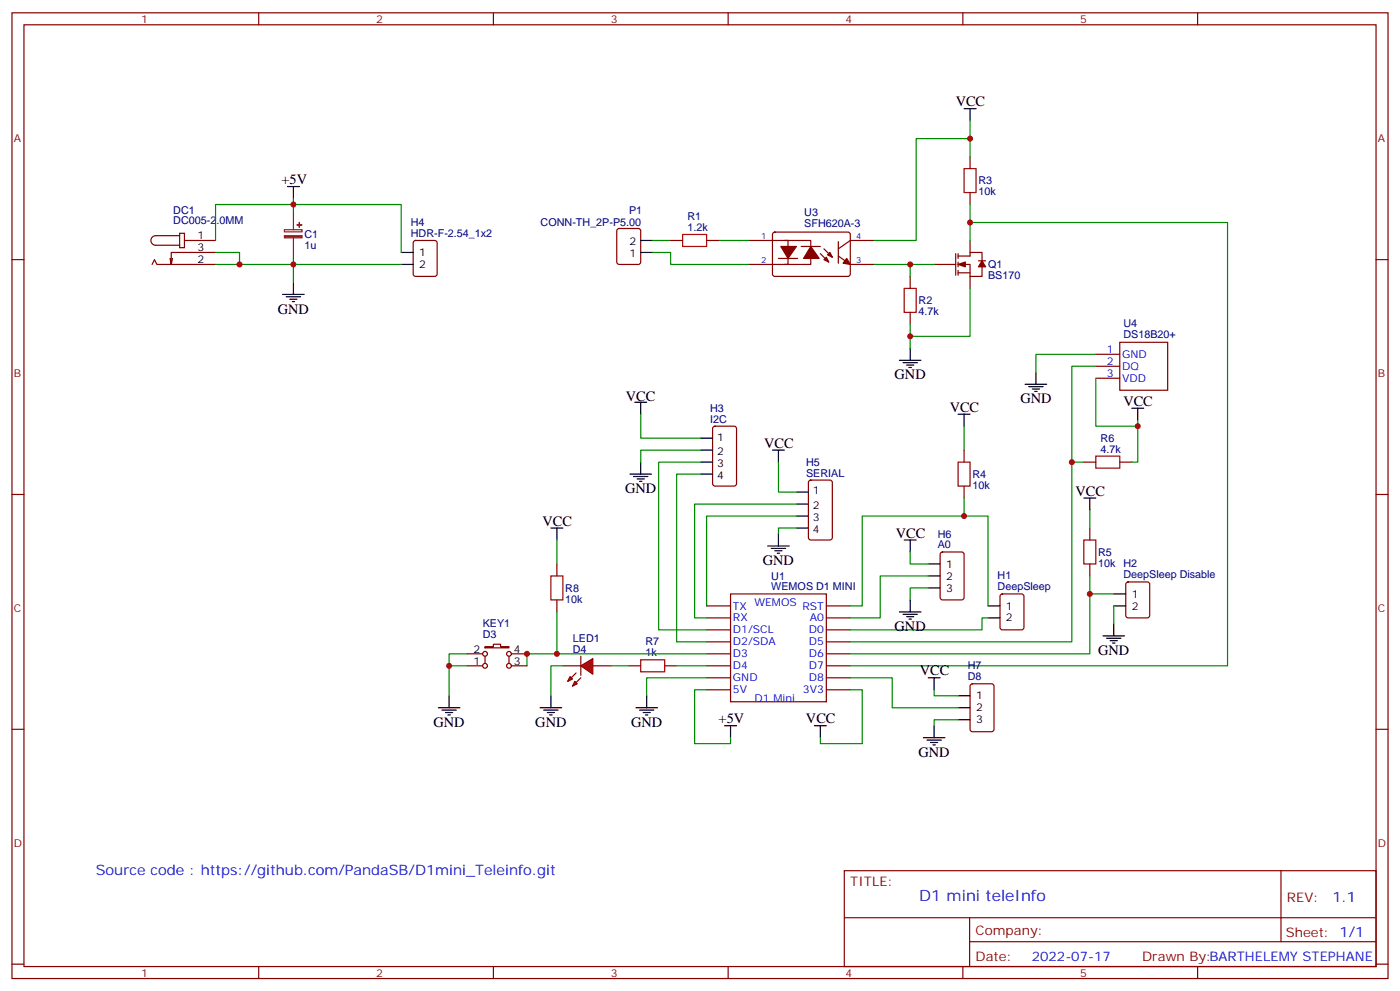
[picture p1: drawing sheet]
<svg xmlns="http://www.w3.org/2000/svg" width="412mm" height="292mm" viewBox="0 0 412 292" stroke-linecap="round" stroke-linejoin="round" font-family="sans-serif">
<g fill="none" stroke="#870000" stroke-width=".35">
<path d="M3.5 3.8h405.4v284.3h-405.4zM7.1 7.3h398.2v277.3h-398.2zM76.2 3.8v3.5M145.3 3.8v3.5M214.5 3.8v3.5M283.6 3.8v3.5M352.8 3.8v3.5M285.8 46.1v3.5M285.8 56.7v3.5M3.5 76.4h3.6M181.9 67.5l.5-.2h5.6l.7 .4v9.5l-.4 .6-5.9 .1-.7-.5v-9.4zM220.5 70.8h11.6v7.1h-11.6"/>
<path d="M227.8 68.5l.4-.2 21.8 .1 .5 .6-.1 12-.6 .4-21.8-.1-.5-.6v-11.7zM229.3 76.1h5.6M231.1 70.8h7.7v7.1h-7.7M236 72.6h5.7M241.7 74.7l2.4 2.5M242.7 73.3l2.5 2.4M246.9 75.4l3.6 2.5h7M246.9 71.2v6.3M257.5 70.8h-7l-3.6 2.5M275.2 77.9h6.3M281.5 74.7v6.3M282.2 75.4h3.6v-1.1h3.5v2.5"/>
<path d="M282.2 77.9h3.6v3.5M282.2 74.7v1.4M282.2 77.2v1.4M282.2 79.6v1.4M285.8 70.8v3.5M288.2 76.8h2.1M289.3 78.6v2.8h-3.5M405.3 76.4h3.6M268.1 81.4v3.5M268.1 92v3.5M282.2 80.3h3.6M285.8 81.4v3.5"/>
<path d="M322.8 104.3h7M322.8 107.8h7M322.8 111.4h7M329.8 100.8h14.2v14.1h-14.2zM284 132.5v3.6M319.3 136.1h3.5M329.8 136.1h3.6M3.5 145.6h3.6M284 143.1v3.5M321 155.5v3.5M405.3 145.6h3.6M208.1 178.4h7.1"/>
<path d="M215.2 174.9h28.2v31.7h-28.2zM243.4 178.4h7.1M294.8 175.1l.5-.2h5.6l.7 .4v9.4l-.4 .7-5.9 .1-.7-.5v-9.4zM321 166.1v3.5M331.8 171.6l.5-.3h5.7l.6 .5 .1 9.4-.5 .7h-5.9l-.6-.4-.1-9.5zM185.2 196h3.5M195.8 196h3.5M208.1 181.9h7.1M208.1 185.5h7.1M208.1 189h7.1M208.1 192.5h7.1M208.1 196h7.1"/>
<path d="M208.1 199.6h7.1M243.4 181.9h7.1M243.4 185.5h7.1M243.4 189h7.1M243.4 192.5h7.1M243.4 196h7.1M243.4 199.6h7.1M3.5 214.7h3.6M208.1 203.1h7.1M243.4 203.1h7.1M405.3 214.7h3.6M248.7 256.4h156.6v28.2h-156.6z"/>
<path d="M377.3 256.4v20.9M248.7 270.2h156.5M285.6 277.3h119.6M285.6 270.2v14.1M3.5 283.9h3.6M76.2 284.6v3.5M145.3 284.6v3.5M214.5 284.6v3.5M283.6 284.6v3.5M352.8 284.6v3.5M405.3 283.9h3.6"/>
</g>
<g fill="none" stroke="#000" stroke-width=".35">
<path d="M284 32h3.5M285.8 32v3.5M188.7 74.3h3.6M188.7 70.8h3.6M302 113.1h6.3M303 113.8h4.3M304.1 114.5h2.1M304.8 115.3h.7M305.2 109.6v3.5M282.2 122h3.6M284 122v3.5M333.4 120.2h3.5"/>
<path d="M335.1 120.2v3.5M319.3 146.6h3.5M321 146.6v3.6M291 178.4h3.6M328.1 178.4h3.5M328.1 174.9h3.5M291 181.9h3.6M324.9 187.2h6.4M326 187.9h4.2M327 188.6h2.1M327.7 189.3h.7M328.1 183.7v3.5"/>
<path d="M187.3 208.4h6.4M188.4 209.1h4.2M189.4 209.8h2.2M190.1 210.5h.8M190.5 204.9v3.5M213.4 213.7h3.6M215.2 213.7v3.5M239.9 213.7h3.5M241.7 213.7v3.5"/>
</g>
<g fill="none" stroke="#008700" stroke-width=".35">
<path d="M285.8 35.5v10.6M192.3 70.8h5.3M275.2 77.9h-7.1v3.5M285.8 65.5h75.8v130.5h-111.1M285.8 60.2v10.6M285.8 84.9v14.1h-17.7v-3.5M322.8 111.4v14.1h12.3v-1.8M284 125.5v7M335.1 125.5v10.6h-1.7M321 150.2v5.3M328.1 178.4v5.3M208.1 199.6h-17.6v5.3"/>
<path d="M291 181.9h-1.7v3.6h-38.8M208.1 203.1h-3.5v15.9h10.6v-1.8M250.5 203.1h3.5v15.9h-12.3v-1.8"/>
</g>
<g fill="#870000" stroke="#870000" stroke-width=".35">
<path d="M249.4 76.1l1.1 1.8-2.1-.4z"/>
<path d="M242.7 76.4l.7-.7 .7 1.5z"/>
<path d="M243.8 75l.7-.7 .7 1.4z"/>
<path d="M230 72.6h4.6l-2.5 3.5z"/>
<path d="M238.8 72.6l2.5 3.5h-4.6z"/>
<path d="M282.2 77.9l2.1-.7v1.4z"/>
<path d="M289.3 76.8l1 1.8h-2.1z"/>
</g>
<path d="M284 49.6h3.5v7.1h-3.5zM266.3 84.9h3.6v7.1h-3.6zM282.2 136.1h3.6v7h-3.6zM322.8 134.3h7v3.5h-7zM319.3 159h3.5v7.1h-3.5zM188.7 194.3h7.1v3.5h-7.1z" fill="none" stroke="#a10000" stroke-width=".35"/>
<g fill="#f00" stroke="#870000" stroke-width=".35">
<path d="M171.1 196l3.5-2.1v4.6z"/>
<path d="M171.1 193.2v5.7z"/>
</g>
<g fill="#870000" stroke="#870000" stroke-width=".35">
<path d="M171.1 199.6l-1.4 1.4z"/>
<path d="M169.7 198.2l-1.4 1.4z"/>
</g>
<g fill="#f00" stroke="#870000" stroke-width=".35">
<path d="M169.3 200.6l.7 .7-1.4 .7z"/>
<path d="M167.9 199.2l.7 .7-1.4 .7z"/>
</g>
<g fill="none" stroke="#870000" stroke-width=".35">
<path d="M44.8 77.9l.7-1.5 .7 1.5h17.3M50.8 76.1l-.4 1.8M52.9 68.7h1.4v4.2h-1.4zM52.9 69.4h-7a1.41 1.41 0 0 0-1.5 1.4 1.41 1.41 0 0 0 1.5 1.4h7M54.3 70.8h9.2M63.5 74.3h-13.1v3.6l-.3-1.8M121.9 71l.5-.2h5.7l.6 .4 .1 9.5-.5 .6-5.9 .1-.6-.5-.1-9.4zM197.6 70.8h3.5M208.1 70.8h3.6M210.1 125.7l.5-.2h5.7l.6 .4 .1 16.5-.5 .7h-5.9l-.6-.4-.1-16.5zM238.4 141.6l.4-.2h5.7l.6 .4 .1 16.5-.5 .6-5.9 .1-.6-.5-.1-16.4zM164 166.1v3.5"/>
<path d="M164 176.6v3.6M277.2 162.7l.4-.2h5.7l.6 .5 .1 12.9-.5 .7h-5.9l-.6-.4-.1-13zM137.6 196h4.6M137.6 192.5h4.6M142.9 190.4h2.4v-.7h2.2v.7h2.4v.3h-7zM142.9 193.2v2.1M149.9 193.2v2.1M150.6 196h4.6M150.6 192.5h4.6M165.8 196h5.3M174.6 196h5.3M286 201.5l.5-.2h5.6l.7 .5v12.9l-.5 .7h-5.8l-.7-.4v-13z"/>
<circle cx="142.9" cy="196" r=".71"/>
<circle cx="142.9" cy="192.5" r=".71"/>
<circle cx="149.9" cy="192.5" r=".71"/>
<circle cx="149.9" cy="196" r=".71"/>
</g>
<g fill="none" stroke="#000" stroke-width=".35">
<path d="M84.7 54.9h3.5M86.4 54.9v3.6M118.2 74.3h3.5M118.2 77.9h3.5M83.3 86.7h6.3M84.3 87.4h4.2M85.4 88.1h2.1M86.1 88.8h.7M86.4 83.1v3.6M187 118.4h3.5M188.7 118.4v3.6M264.9 106.1h6.4"/>
<path d="M266 106.8h4.2M267.1 107.5h2.1M267.8 108.2h.7M268.1 102.6v3.5M185.6 139.6h6.3M188.7 136.1v3.5M206.4 129h3.5M206.4 132.5h3.5M206.4 136.1h3.5M206.4 139.6h3.5M227.5 132.5h3.6M229.3 132.5v3.6"/>
<path d="M162.3 155.5h3.5M164 155.5v3.5M186.6 140.3h4.3M187.7 141h2.1M188.4 141.7h.7M229.3 157.2v3.6M234.6 155.5h3.5M234.6 144.9h3.5M234.6 148.4h3.5M234.6 151.9h3.5M266.3 159h3.6M268.1 159v3.5"/>
<path d="M226.1 160.8h6.4M227.2 161.5h4.2M228.2 162.2h2.2M229 162.9h.7M268.1 176.6v3.6M273.4 173.1h3.5M273.4 166.1h3.5M273.4 169.6h3.5M264.9 180.2h6.4M266 180.9h4.2M267.1 181.6h2.1M267.8 182.3h.7"/>
<path d="M273.4 199.6h3.5M275.2 199.6v3.5M129.1 208.4h6.4M130.2 209.1h4.2M131.2 209.8h2.1M131.9 210.5h.7M132.3 204.9v3.5M159.1 208.4h6.4M160.2 209.1h4.2M161.2 209.8h2.1M161.9 210.5h.7M162.3 204.9v3.5"/>
<path d="M272 217.2h6.3M273 217.9h4.3M274.1 218.6h2.1M274.8 219.3h.7M275.2 213.7v3.5M282.2 208.4h3.6M282.2 211.9h3.6M282.2 204.9h3.6"/>
</g>
<g fill="none" stroke="#008700" stroke-width=".35">
<path d="M86.4 58.5v3.5M285.8 40.8h-15.9v30h-12.4M63.5 70.8v-10.6h54.7v14.1M63.5 74.3h7.1v3.6M63.5 77.9h54.7M86.4 76.1v7M192.3 74.3h5.3v3.6h22.9M211.7 70.8h8.8M257.5 77.9h10.6M268.1 99v3.6M322.8 104.3h-17.6v5.3M322.8 107.8h-7.1v28.3h3.6"/>
<path d="M188.7 122v7h17.7M206.4 136.1h-12.4v49.4h14.1M206.4 139.6h-7.1v49.4h8.8M206.4 132.5h-17.7v3.6M229.3 136.1v8.8h5.3M315.7 136.1v52.9h-65.2M164 159v7.1M234.6 155.5h-5.3v1.7M234.6 151.9h-26.5v26.5M234.6 148.4h-30v33.5h3.5M284 146.6v5.3h-30v26.5h-3.5M284 151.9h7v26.5"/>
<path d="M268.1 162.5v3.6h5.3M273.4 173.1h-5.3v3.5M273.4 169.6h-14.1v12.3h-8.8M321 169.6v22.9h-70.5M321 174.9h7.1M132.3 196h5.3M137.6 192.5h-5.3v12.4M164 180.2v12.3M165.8 196h-3.5v8.9M179.9 196h5.3M199.3 196h8.8M208.1 192.5h-52.9v3.5"/>
<path d="M250.5 199.6h12.3v8.8h19.4M275.2 203.1v1.8h7M282.2 211.9h-7v1.8"/>
</g>
<path d="M201.1 69h7v3.6h-7zM162.3 169.6h3.5v7h-3.5z" fill="none" stroke="#a10000" stroke-width=".35"/>
<path d="M83.8 67.6h5.2v.7h-5.2zM86.4 62v5.6M86.4 70.1v6" fill="none" stroke="#8c2424" stroke-width=".35"/>
<g fill="#8c2424" stroke="#8c2424" stroke-width=".35">
<path d="M83.8 69.4h5.2v.6h-5.2z"/>
<path d="M87.5 66.2l1.4 .1z"/>
<path d="M88.2 65.5v1.4z"/>
</g>
<g fill="#c00">
<circle cx="285.8" cy="65.5" r=".88"/>
<circle cx="335.1" cy="125.5" r=".88"/>
<circle cx="164" cy="192.5" r=".88"/>
<circle cx="315.7" cy="136.1" r=".88"/>
<circle cx="321" cy="174.9" r=".88"/>
<circle cx="86.4" cy="77.9" r=".88"/>
<circle cx="86.4" cy="60.2" r=".88"/>
<circle cx="70.6" cy="77.9" r=".88"/>
<circle cx="284" cy="151.9" r=".88"/>
<circle cx="132.3" cy="196" r=".88"/>
<circle cx="155.2" cy="192.5" r=".88"/>
<circle cx="268.1" cy="77.9" r=".88"/>
<circle cx="285.8" cy="40.8" r=".88"/>
<circle cx="268.1" cy="99" r=".88"/>
</g>
<text font-size="4.6" fill="#00f" x="270.8" y="265.4">D1 mini teleInfo</text>
<g font-size="4.2">
<text x="281.5" y="31.3">VCC</text>
<text x="82.9" y="54.2">+5V</text>
<text x="81.8" y="92.3">GND</text>
<text x="263.5" y="111.7">GND</text>
<text x="184.4" y="118.1">VCC</text>
<text x="300.6" y="118.8">GND</text>
<text x="330.9" y="119.5">VCC</text>
<text x="279.8" y="121.2">VCC</text>
<text x="225.1" y="131.8">VCC</text>
<text x="184.1" y="145.2">GND</text>
<text x="316.8" y="145.9">VCC</text>
<text x="159.8" y="154.8">VCC</text>
<text x="263.9" y="158.3">VCC</text>
<text x="224.7" y="166.4">GND</text>
<text x="263.5" y="185.8">GND</text>
<text x="323.5" y="192.9">GND</text>
<text x="270.9" y="198.9">VCC</text>
<text x="127.7" y="214">GND</text>
<text x="157.7" y="214">GND</text>
<text x="185.9" y="214">GND</text>
<text x="211.7" y="213">+5V</text>
<text x="237.4" y="213">VCC</text>
<text x="270.6" y="222.8">GND</text>
</g>
<g font-size="4.2" fill="#00f">
<text x="28.2" y="257.8">Source code : https://github.com/PandaSB/D1mini_Teleinfo.git</text>
<text x="392.5" y="265.6">1.1</text>
</g>
<g font-size="3.9" fill="#800">
<text x="250.5" y="260.9">TITLE:</text>
<text x="379.1" y="265.6">REV:</text>
<text x="287.4" y="275.1">Company:</text>
<text x="378.7" y="275.8">Sheet: 1/1</text>
<text x="287.4" y="282.8">Date:</text>
<text x="336.4" y="282.9">Drawn By:BARTHELEMY STEPHANE</text>
</g>
<text font-size="3.9" fill="#00f" x="304" y="283">2022-07-17</text>
<g font-size="3.2" fill="#800">
<text x="41.6" y="6.8">1</text>
<text x="110.8" y="6.8">2</text>
<text x="179.9" y="6.8">3</text>
<text x="249.1" y="6.8">4</text>
<text x="318.2" y="6.8">5</text>
<text x="4.1" y="41.9">A</text>
<text x="405.9" y="41.9">A</text>
<text x="4.1" y="111">B</text>
<text x="405.9" y="111">B</text>
<text x="4.1" y="180.2">C</text>
<text x="405.9" y="180.2">C</text>
<text x="4.1" y="249.3">D</text>
<text x="405.9" y="249.3">D</text>
<text x="41.6" y="287.6">1</text>
<text x="110.8" y="287.6">2</text>
<text x="179.9" y="287.6">3</text>
<text x="249.1" y="287.6">4</text>
<text x="318.2" y="287.6">5</text>
</g>
<g font-size="3.2" fill="#000080">
<text x="288.2" y="57.5">10k</text>
<text x="288.2" y="54.3">R3</text>
<text x="51" y="62.9">DC1</text>
<text x="185.3" y="63">P1</text>
<text x="202.5" y="64.8">R1</text>
<text x="236.9" y="63.6">U3</text>
<text x="51" y="66.1">DC005-2.0MM</text>
<text x="89.7" y="70.2">C1</text>
<text x="121" y="69.7">HDR-F-2.54_1x2</text>
<text x="121" y="66.5">H4</text>
<text x="159.3" y="66.7">CONN-TH_2P-P5.00</text>
<text x="202.5" y="68">1.2k</text>
<text x="236.9" y="66.8">SFH620A-3</text>
<text x="89.7" y="73.4">1u</text>
<text x="291" y="82.2">BS170</text>
<text x="291" y="79">Q1</text>
<text x="270.6" y="89.6">R2</text>
<text x="270.6" y="92.8">4.7k</text>
<text x="330.9" y="99.6">DS18B20+</text>
<text x="330.9" y="96.4">U4</text>
<text x="209.2" y="124.4">I2C</text>
<text x="209.2" y="121.2">H3</text>
<text x="324.2" y="130">R6</text>
<text x="237.4" y="137.1">H5</text>
<text x="324.2" y="133.2">4.7k</text>
<text x="237.4" y="140.3">SERIAL</text>
<text x="286.5" y="143.9">10k</text>
<text x="286.5" y="140.7">R4</text>
<text x="276.2" y="161.5">A0</text>
<text x="276.2" y="158.3">H6</text>
<text x="323.5" y="166.9">10k</text>
<text x="323.5" y="163.7">R5</text>
<text x="330.9" y="167.1">H2</text>
<text x="227.2" y="173.8">WEMOS D1 MINI</text>
<text x="227.2" y="170.7">U1</text>
<text x="293.9" y="173.8">DeepSleep</text>
<text x="293.9" y="170.6">H1</text>
<text x="330.9" y="170.3">DeepSleep Disable</text>
<text x="166.5" y="177.4">10k</text>
<text x="166.5" y="174.3">R8</text>
<text x="142.2" y="184.6">KEY1</text>
<text x="142.2" y="187.8">D3</text>
<text x="168.7" y="189">LED1</text>
<text x="190.2" y="190">R7</text>
<text x="168.7" y="192.2">D4</text>
<text x="190.2" y="193.2">1k</text>
<text x="285.1" y="197.1">H7</text>
<text x="285.1" y="200.3">D8</text>
</g>
<g font-size="3.2">
<text x="58.2" y="70.4">1</text>
<text x="58.2" y="74">3</text>
<text x="58.2" y="77.5">2</text>
<text x="123.5" y="75.4">1</text>
<text x="185.4" y="75.7">1</text>
<text x="185.4" y="72.2">2</text>
<text x="123.5" y="78.9">2</text>
<text x="211.2" y="129.7">1</text>
<text x="211.2" y="133.9">2</text>
<text x="211.2" y="137.5">3</text>
<text x="211.2" y="141">4</text>
<text x="239.4" y="145.6">1</text>
<text x="239.4" y="149.8">2</text>
<text x="239.4" y="153.4">3</text>
<text x="239.4" y="156.9">4</text>
<text x="278.7" y="167.1">1</text>
<text x="278.7" y="170.6">2</text>
<text x="278.7" y="174.2">3</text>
<text x="296.3" y="179.5">1</text>
<text x="333.4" y="175.9">1</text>
<text x="333.4" y="179.5">2</text>
<text x="296.3" y="183">2</text>
<text x="139.4" y="195.7">1</text>
<text x="139.4" y="192.2">2</text>
<text x="151.3" y="195.7">3</text>
<text x="151.3" y="192.2">4</text>
<text x="287.5" y="205.9">1</text>
<text x="287.5" y="209.4">2</text>
<text x="287.5" y="213">3</text>
</g>
<g font-size="3.2" fill="#00f">
<text x="326.1" y="104">1</text>
<text x="326.1" y="107.5">2</text>
<text x="330.6" y="105.4">GND</text>
<text x="326.1" y="111">3</text>
<text x="330.6" y="108.9">DQ</text>
<text x="330.6" y="112.4">VDD</text>
<text x="215.9" y="179.5">TX</text>
<text x="222.2" y="178.4">WEMOS</text>
<text x="236.4" y="179.5">RST</text>
<text x="215.9" y="183">RX</text>
<text x="238.5" y="183">A0</text>
<text x="215.9" y="186.5">D1/SCL</text>
<text x="215.9" y="190">D2/SDA</text>
<text x="238.3" y="190">D5</text>
<text x="238.3" y="186.5">D0</text>
<text x="215.9" y="193.6">D3</text>
<text x="215.9" y="197.1">D4</text>
<text x="238.3" y="197.1">D7</text>
<text x="238.3" y="193.6">D6</text>
<text x="215.9" y="200.6">GND</text>
<text x="238.3" y="200.6">D8</text>
<text x="215.9" y="204.2">5V</text>
<text x="222.2" y="206.6">D1 Mini</text>
<text x="236.5" y="204.2">3V3</text>
</g>
<g font-size="2.5" fill="#00f">
<text x="224.2" y="70.4">1</text>
<text x="252.2" y="70.4">4</text>
<text x="224.2" y="77.5">2</text>
<text x="252.2" y="77.5">3</text>
</g>
</svg>
